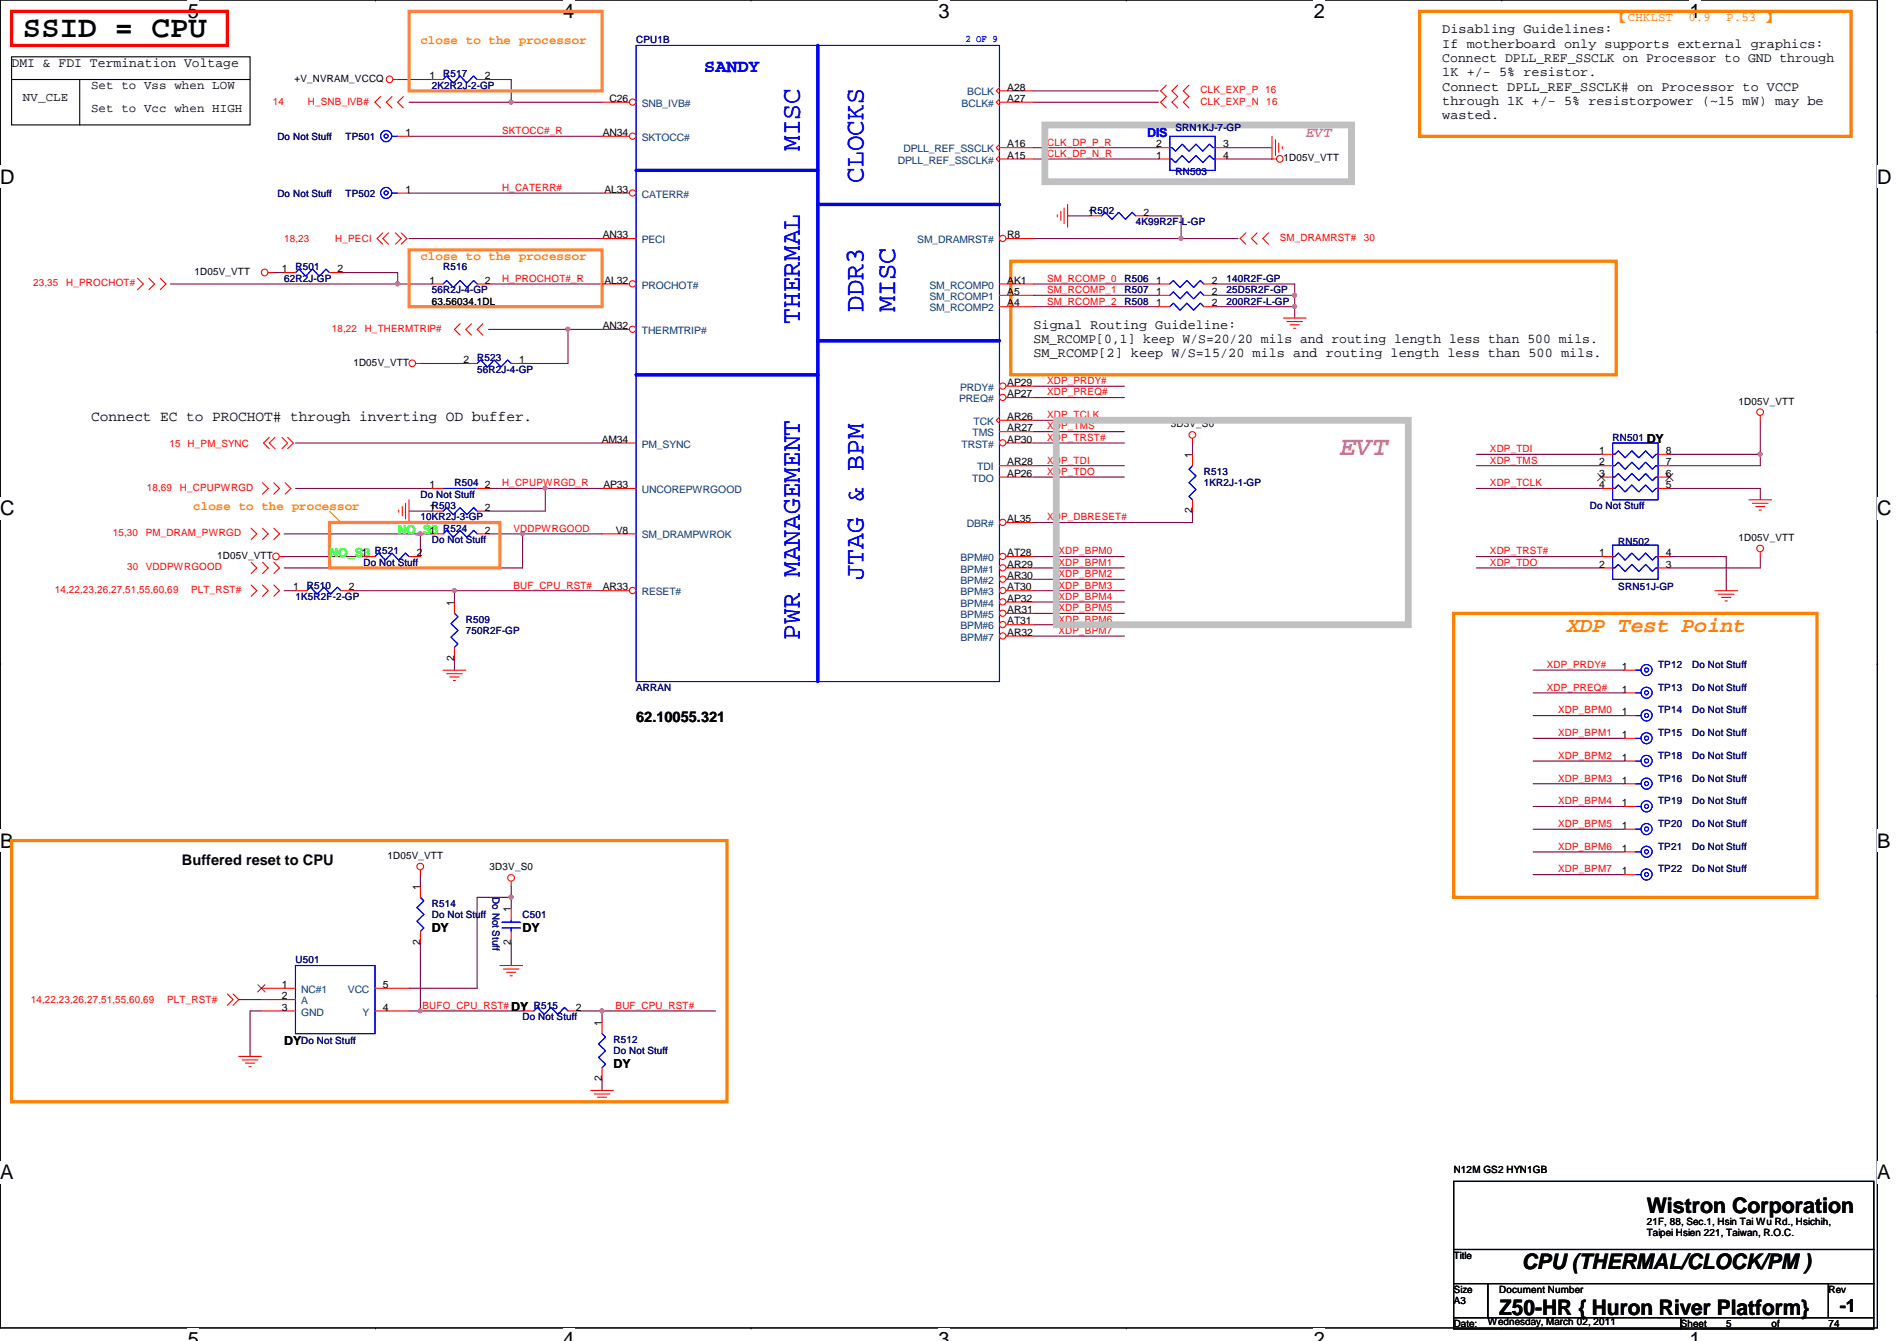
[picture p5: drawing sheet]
<svg xmlns="http://www.w3.org/2000/svg" width="297mm" height="210mm" viewBox="0 0 297 210" stroke-linecap="round" stroke-linejoin="round" font-family="sans-serif">
<path d="M0 0h294v207.9h-294z" fill="none" stroke="#000" stroke-width=".17"/>
<g fill="#fff">
<path d="M29.4 0h1.8v3.5h-1.8z"/>
<path d="M29.4 207.9h1.8v2h-1.8z"/>
</g>
<path d="M58.8 0h.1M58.8 207.9h.1" fill="none" stroke="#000" stroke-width=".17"/>
<g fill="#fff">
<path d="M88.2 0h1.7v3.5h-1.7z"/>
<path d="M88.2 207.9h1.7v2h-1.7z"/>
</g>
<path d="M117.6 0h.1M117.6 207.9h.1" fill="none" stroke="#000" stroke-width=".17"/>
<g fill="#fff">
<path d="M147 0h1.7v3.5h-1.7z"/>
<path d="M147 207.9h1.7v2h-1.7z"/>
</g>
<path d="M176.4 0h.1M176.4 207.9h.1" fill="none" stroke="#000" stroke-width=".17"/>
<g fill="#fff">
<path d="M205.7 0h1.8v3.5h-1.8z"/>
<path d="M205.7 207.9h1.8v2h-1.8z"/>
</g>
<path d="M235.2 0h.1M235.2 207.9h.1" fill="none" stroke="#000" stroke-width=".17"/>
<g fill="#fff">
<path d="M264.5 0h1.8v3.5h-1.8z"/>
<path d="M264.5 207.9h1.8v2h-1.8z"/>
<path d="M0 26h2.3v3.4h-2.3z"/>
<path d="M294 26h2.2v3.4h-2.2z"/>
<path d="M0 77.9h2.3v3.5h-2.3z"/>
<path d="M294 77.9h2.2v3.5h-2.2z"/>
</g>
<path d="M0 51.9h.1M294 51.9h.1" fill="none" stroke="#000" stroke-width=".17"/>
<g fill="#fff">
<path d="M0 129.9h2.1v3.4h-2.1z"/>
<path d="M294 129.9h2v3.4h-2z"/>
</g>
<path d="M0 103.9h.1M294 103.9h.1" fill="none" stroke="#000" stroke-width=".17"/>
<path d="M0 103.9h.1M294 103.9h.1" fill="none" stroke="#000" stroke-width=".16"/>
<g fill="#fff">
<path d="M0 181.8h2.1v3.5h-2.1z"/>
<path d="M294 181.8h2v3.5h-2z"/>
</g>
<path d="M0 155.9h.1M294 155.9h.1" fill="none" stroke="#000" stroke-width=".17"/>
<path d="M64 37.3h30.3M64 21.3h30.3M64 30.2h30.3M88.9 51.6h5.4M161.8 44.4h19.6M161.8 46.2h19.6M161.8 48h19.6M190.3 44.4h12.4v1.8h-12.4M190.3 48h12.4v1.8M46.3 69.3h48" fill="none" stroke="#800040" stroke-width=".17"/>
<circle cx="202.7" cy="48" r=".32" fill="#f0f"/>
<circle cx="202.7" cy="48" r=".32" fill="none" stroke="#f0f" stroke-width=".17"/>
<path d="M202.7 46.2v1.8" fill="none" stroke="#800040" stroke-width=".17"/>
<circle cx="202.7" cy="46.2" r=".32" fill="#f0f"/>
<circle cx="202.7" cy="46.2" r=".32" fill="none" stroke="#f0f" stroke-width=".17"/>
<path d="M231.2 76.5h19.5M231.2 71.1h19.5M231.2 72.9h19.5M261.4 76.5h14.2M275.6 71.1v1.8h-14.2" fill="none" stroke="#800040" stroke-width=".17"/>
<circle cx="275.6" cy="71.1" r=".32" fill="#f0f"/>
<circle cx="275.6" cy="71.1" r=".32" fill="none" stroke="#f0f" stroke-width=".17"/>
<path d="M80 16h14.3M46.3 76.5h21.3M85.4 76.5h8.9M275.6 65.8v5.3h-14.2" fill="none" stroke="#800040" stroke-width=".17"/>
<circle cx="80" cy="16" r=".32" fill="#f0f"/>
<circle cx="80" cy="16" r=".32" fill="none" stroke="#f0f" stroke-width=".17"/>
<path d="M161.8 14.2h19.6M161.8 16h19.6M71.2 92.5h23.1" fill="none" stroke="#800040" stroke-width=".17"/>
<circle cx="71.1" cy="92.4" r=".32" fill="#f0f"/>
<circle cx="71.1" cy="92.4" r=".32" fill="none" stroke="#f0f" stroke-width=".17"/>
<path d="M161.8 37.3h23.2M161.8 24.9h19.6M161.8 23.1h19.6M44.5 92.5h1.8M55.2 92.5h16v1.7M64 80h3.6M76.5 80h8.9M71.2 103.1v1.8" fill="none" stroke="#800040" stroke-width=".17"/>
<circle cx="184.9" cy="37.3" r=".32" fill="#f0f"/>
<circle cx="184.9" cy="37.3" r=".32" fill="none" stroke="#f0f" stroke-width=".17"/>
<path d="M62.3 12.4h5.3M76.5 12.4h3.5v3.6h-16M167.2 33.8h3.5M179.6 33.8h5.4v3.5h8.8M192.1 23.1h7.1M192.1 24.9h7.1M62.3 44.4h5.3" fill="none" stroke="#800040" stroke-width=".17"/>
<circle cx="62.2" cy="44.4" r=".32" fill="#f0f"/>
<circle cx="62.2" cy="44.4" r=".32" fill="none" stroke="#f0f" stroke-width=".17"/>
<path d="M42.7 42.7h1.8M53.4 42.7h8.9v1.7h-35.6M76.5 44.4h17.8M80 140.5v1.7M112.1 158.2h-17.8v1.8" fill="none" stroke="#800040" stroke-width=".17"/>
<circle cx="94.2" cy="158.2" r=".32" fill="#f0f"/>
<circle cx="94.2" cy="158.2" r=".32" fill="none" stroke="#f0f" stroke-width=".17"/>
<path d="M65.8 147.6v10.6h16M94.3 168.9v1.8" fill="none" stroke="#800040" stroke-width=".17"/>
<circle cx="65.8" cy="158.2" r=".32" fill="#f0f"/>
<circle cx="65.8" cy="158.2" r=".32" fill="none" stroke="#f0f" stroke-width=".17"/>
<g fill="none" stroke="#800040" stroke-width=".17">
<path d="M65.8 56.9h7.1M88.9 51.6v5.3h-7.1M161.8 62.2h14.3M161.8 60.5h14.3M161.8 65.8h14.3M161.8 67.6h14.3M161.8 69.3h14.3M161.8 74.7h14.3M161.8 72.9h14.3M186.7 69.3v1.8M161.8 88.9h14.3M161.8 90.7h14.3"/>
<path d="M161.8 92.5h14.3M161.8 87.1h14.3M161.8 94.2h14.3M161.8 96h14.3M161.8 97.8h14.3M161.8 99.6h14.3M186.7 80v1.8h-24.9M65.8 136.9v1.8M37.4 156.5h3.5M40.9 158.2h-1.7v7.2M64 158.2h1.8M74.7 140.5v14.2h-10.7"/>
<path d="M90.7 158.2h3.6"/>
</g>
<circle cx="88.9" cy="51.5" r=".32" fill="#f0f"/>
<circle cx="88.9" cy="51.5" r=".32" fill="none" stroke="#f0f" stroke-width=".17"/>
<path d="M76.5 51.6h12.4M65.8 83.6h1.8" fill="none" stroke="#800040" stroke-width=".17"/>
<circle cx="65.8" cy="83.5" r=".32" fill="#f0f"/>
<circle cx="65.8" cy="83.5" r=".32" fill="none" stroke="#f0f" stroke-width=".17"/>
<path d="M81.8 83.6h12.5" fill="none" stroke="#800040" stroke-width=".17"/>
<circle cx="81.8" cy="83.5" r=".32" fill="#f0f"/>
<circle cx="81.8" cy="83.5" r=".32" fill="none" stroke="#f0f" stroke-width=".17"/>
<path d="M85.4 76.5v3.5M76.5 83.6h5.3v5.3h-37.3M240.1 104.9h14.2M240.1 108.5h14.2M240.1 115.6h14.2M240.1 119.1h14.2M240.1 112h14.2M240.1 122.7h14.2M240.1 126.2h14.2M240.1 129.8h14.2M240.1 133.3h14.2M240.1 136.9h14.2" fill="none" stroke="#800040" stroke-width=".17"/>
<circle cx="85.4" cy="76.4" r=".32" fill="#f0f"/>
<circle cx="85.4" cy="76.4" r=".32" fill="none" stroke="#f0f" stroke-width=".17"/>
<path d="M76.5 76.5h8.9M44.5 87.1h12.4M44.5 83.6h21.3v3.5M74.7 140.5h5.3" fill="none" stroke="#800040" stroke-width=".17"/>
<circle cx="80" cy="140.4" r=".32" fill="#f0f"/>
<circle cx="80" cy="140.4" r=".32" fill="none" stroke="#f0f" stroke-width=".17"/>
<path d="M275.6 76.5v1.7M231.2 88.9h19.5M231.2 87.1h19.5M261.4 87.1h8.9v5.4M275.6 87.1v1.8h-14.2M80 138.7v1.8M80 147.6v3.5" fill="none" stroke="#800040" stroke-width=".17"/>
<g fill="none" stroke="#f00" stroke-width=".17">
<path d="M59.6 15.1l-.9 .9 .9 .9M61.4 15.1l-.9 .9 .9 .9M61.5 12.4h.8M63.2 15.1l-.9 .9 .9 .9M182.6 13.3l-.9 .9 .9 .9-.9 .9 .9 .9M184.4 13.3l-.9 .9 .9 .9-.9 .9 .9 .9M186.2 13.3l-.9 .9 .9 .9-.9 .9 .9 .9M59.9 36.4l-.8 .9 .8 .9M60.8 36.4l-.9 .9 .9 .9M61.9 36.4l.9 .9-.9 .9M62.8 36.4l.9 .9-.9 .9M165.6 33.6v.4"/>
<path d="M166.1 33.1v1.4M166.6 32.6v2.4M167.2 32v3.6M181.4 24.9h1.8M181.4 23.1h1.8M190.3 24.9h1.8M190.3 23.1h1.8M195.1 36.4l-.9 .9 .9 .9M196.8 36.4l-.8 .9 .8 .9M198.6 36.4l-.9 .9 .9 .9M199.2 21.3v3.6h.7M199.7 21.9v2.4"/>
<path d="M200.2 22.4v1.4M200.8 22.9v.4M21.5 43.6l.9 .8-.9 .9M23.3 43.6l.9 .8-.9 .9M25.1 43.6l.9 .8-.9 .9M42 42.7h.7M44.5 42.7h1.8M51.6 42.7h1.8M65.1 56.9h.7M67.6 44.4h1.8M72 50.7l-.8 .9 .8 .9M72.9 56.9h1.8"/>
<path d="M73.8 50.7l-.9 .9 .9 .9M74.7 44.4h1.8M75.6 50.7l-.9 .9 .9 .9M80 56.9h1.8M156.5 46.2h5.3M156.5 48h5.3M181.4 44.4h1.8M181.4 46.2h1.8M188.5 44.4h1.8M188.5 46.2h1.8M201 49.8h3.5M201.5 50.3h2.5"/>
<path d="M202 50.8h1.5M202.6 51.4h.3M41.1 75.6l.9 .9-.9 .8M42.2 68.5l-.9 .8 .9 .9M42.9 75.6l.9 .9-.9 .8M43 68.5l-.8 .8 .8 .9M44.2 68.5l.8 .8-.8 .9M44.7 75.6l.8 .9-.8 .8M45 68.5l.9 .8-.9 .9M62.4 79.8v.4M63 79.3v1.4M63.5 78.8v2.4"/>
<path d="M64 78.2v3.6M67.6 76.5h1.8M74.7 76.5h1.8M186.7 68.6v.7M186.7 71.1v1.8M186.7 78.2v1.8M273.9 78.2h3.5M274.4 78.8h2.5M274.9 79.3h1.4M275.5 79.8h.3M275.6 65.1v.7M39.3 82.7l.9 .9-.9 .9"/>
<path d="M39.3 88l.9 .9-.9 .9M39.3 91.6l.9 .9-.9 .8M41.1 82.7l.9 .9-.9 .9M41.1 88l.9 .9-.9 .9M41.1 91.6l.9 .9-.9 .8M42.9 82.7l.9 .9-.9 .9M42.9 88l.9 .9-.9 .9M42.9 91.6l.9 .9-.9 .8M43.8 87.1h.7M67.6 80h1.8M67.6 83.6h1.8M71.2 94.2v1.8"/>
<path d="M74.7 80h1.8M74.7 83.6h1.8M250.7 87.1h1.8M250.7 88.9h1.8M259.6 87.1h1.8M259.6 88.9h1.8M268.5 92.5h3.6M269.1 93h2.4M269.6 93.5h1.4M270.1 94.1h.4M275.6 86.4v.7M69.4 104.9h3.5"/>
<path d="M69.9 105.5h2.5M70.4 106h1.5M71 106.5h.3M71.2 101.3v1.8M254.3 108.5h1.8M254.3 104.9h1.8M65.8 136.2v.7M80 138v.7M254.3 133.3h1.8M35.6 155.6l.9 .9-.9 .9M36.5 155.6l.9 .9-.9 .9M40.9 158.2h5.4"/>
<path d="M40.9 156.5h5.4M40.9 154.7h5.4M58.7 158.2h5.3M58.7 154.7h5.3M78.3 151.1h3.5M78.8 151.7h2.5M79.3 152.2h1.5M79.9 152.7h.3M37.4 165.4h3.5M37.9 165.9h2.5M38.4 166.4h1.5M39 167h.3"/>
<path d="M92.5 170.7h3.6M93 171.2h2.5M93.6 171.7h1.4M94.1 172.3h.3"/>
<circle cx="61" cy="12.4" r=".52"/>
<circle cx="200.4" cy="24.9" r=".52"/>
<circle cx="41.4" cy="42.6" r=".52"/>
<circle cx="64.5" cy="56.9" r=".52"/>
<circle cx="186.7" cy="68.1" r=".52"/>
<circle cx="275.6" cy="64.5" r=".52"/>
<circle cx="43.2" cy="87.1" r=".52"/>
<circle cx="275.6" cy="85.8" r=".52"/>
<circle cx="65.8" cy="135.6" r=".52"/>
<circle cx="80" cy="137.4" r=".52"/>
</g>
<path d="M1.8 12.4h37.4M1.8 8.9h37.4v10.7h-37.4zM12.5 12.4v7.2M163.6 19.6h10.7M227.6 184.9h65.8v10.7h-65.8zM227.6 195.6h65.8v5.3h-65.8zM227.6 200.9h5.4v5.3h-5.4zM227.6 206.2h35.6v1.8h-35.6zM233 200.9h53.3v5.3h-53.3zM263.2 206.2h30.2v1.8h-30.2zM286.3 200.9h7.1v5.3h-7.1z" fill="none" stroke="#000" stroke-width=".17"/>
<path d="M1.8 1.8h33.8v5.3h-33.8z" fill="none" stroke="#f00" stroke-width=".51"/>
<path d="M64 1.8h30.3v12.4h-30.3zM64 39.1h30.3v8.9h-30.3zM51.6 81.8h26.7v7.1h-26.7z" fill="none" stroke="#ff8040" stroke-width=".51"/>
<path d="M222.3 1.8h67.6v19.5h-67.6zM158.3 40.9h94.8v17.8h-94.8zM227.6 96h56.9v44.5h-56.9zM1.8 131.6h112v40.9h-112z" fill="none" stroke="#ff8000" stroke-width=".51"/>
<path d="M163.6 19.6h48v8.8h-48zM165.4 65.8h55.1v32h-55.1z" fill="none" stroke="#c0c0c0" stroke-width="1.1"/>
<path d="M51.6 80l1.8 1.8" fill="none" stroke="#ff8000" stroke-width=".17"/>
<g fill="none" stroke="#00f" stroke-width=".17">
<path d="M99.6 7.1h56.9v99.6h-56.9zM183.2 21.3h7.1v5.4h-7.1zM183.2 23.1h.3l.6 .6 1-1.1 1.1 1.1 1.1-1.1 1 1.1 1.1-1.1 .5 .5h.4M183.2 24.9h.3l.6 .5 1-1.1 1.1 1.1 1.1-1.1 1 1.1 1.1-1.1 .5 .6h.4M46.3 42.7l.5-.6 1.1 1.1 1-1.1 1.1 1.1 1.1-1.1 .5 .6M69.4 44.4l.5-.5 1.1 1.1 1-1.1 1.1 1.1 1.1-1.1 .5 .5M74.7 56.9l.6-.6 1 1.1 1.1-1.1 1 1.1 1.1-1.1 .5 .6M183.2 44.4l.5-.5 1.1 1.1 1-1.1 1.1 1.1 1.1-1.1 .5 .5M183.2 46.2l.5-.5 1.1 1.1 1-1.1 1.1 1.1 1.1-1.1 .5 .5M69.4 76.5h5.3M186.7 72.9l-.5 .5 1.1 1.1-1.1 1.1 1.1 1-1.1 1.1 .5 .5M69.4 80l.5-.5 1.1 1.1 1-1.1 1.1 1.1 1.1-1.1 .5 .5"/>
<path d="M69.4 83.6l.5-.6 1.1 1.1 1-1.1 1.1 1.1 1.1-1.1 .5 .6M71.2 96l.5 .6-1.1 1 1.1 1.1-1.1 1 1.1 1.1-.5 .5M252.5 87.1h.4l.5-.5 1.1 1.1 1-1.1 1.1 1.1 1.1-1.1 1 1.1 .6-.6h.3M252.5 85.3h7.1v5.4h-7.1zM252.5 88.9h.4l.5-.6 1.1 1.2 1-1.2 1.1 1.2 1.1-1.2 1 1.2 .6-.6h.3M256.1 108.5h.9M256.1 104.9h.9M256.1 133.3h.9M46.3 151.1h12.4v10.7h-12.4z"/>
<circle cx="257.8" cy="108.4" r=".32"/>
<circle cx="257.8" cy="104.9" r=".32"/>
<circle cx="257.8" cy="108.4" r=".87"/>
<circle cx="257.8" cy="104.9" r=".87"/>
<circle cx="257.8" cy="133.3" r=".32"/>
<circle cx="257.8" cy="133.3" r=".87"/>
</g>
<path d="M40.4 154.1l1.1 1.2M41.5 154.1l-1.2 1.2" fill="none" stroke="#804000" stroke-width=".16"/>
<path d="M128.1 7.1v99.6M99.6 26.7h28.5M128.1 32h28.4M99.6 58.7h28.5M128.1 53.3h28.4" fill="none" stroke="#00f" stroke-width=".51"/>
<circle cx="157" cy="37.3" r=".5" fill="#fff"/>
<g fill="none" stroke="#f00" stroke-width=".17">
<path d="M156.5 15.5l-.5 .5 .5 .5M156.5 13.7l-.5 .5 .5 .5M156.5 16h5.3M156.5 14.2h5.3M156.5 24.4l-.5 .5 .5 .5M156.5 22.6l-.5 .5 .5 .5M156.5 24.9h5.3M156.5 23.1h5.3M157.6 37.3h4.2M156.5 44.4h5.3"/>
<circle cx="157" cy="37.3" r=".5"/>
</g>
<circle cx="99.1" cy="30.2" r=".5" fill="#fff"/>
<g fill="none" stroke="#f00" stroke-width=".17">
<path d="M94.3 30.2h4.2M94.3 37.3h5.3"/>
<circle cx="99.1" cy="30.2" r=".5"/>
</g>
<circle cx="99.1" cy="44.4" r=".5" fill="#fff"/>
<g fill="none" stroke="#f00" stroke-width=".17">
<path d="M94.3 44.4h4.2"/>
<circle cx="99.1" cy="44.4" r=".5"/>
</g>
<circle cx="99.1" cy="51.5" r=".5" fill="#fff"/>
<g fill="none" stroke="#f00" stroke-width=".17">
<path d="M94.3 51.6h4.2M94.3 83.6h5.3"/>
<circle cx="99.1" cy="51.5" r=".5"/>
</g>
<circle cx="99.1" cy="92.4" r=".5" fill="#fff"/>
<g fill="none" stroke="#f00" stroke-width=".17">
<path d="M94.3 92.5h4.2"/>
<circle cx="99.1" cy="92.4" r=".5"/>
</g>
<circle cx="157" cy="60.4" r=".5" fill="#fff"/>
<g fill="none" stroke="#f00" stroke-width=".17">
<path d="M157.6 60.5h4.2"/>
<circle cx="157" cy="60.4" r=".5"/>
</g>
<circle cx="157" cy="62.2" r=".5" fill="#fff"/>
<g fill="none" stroke="#f00" stroke-width=".17">
<path d="M156.5 65.3l-.5 .5 .5 .5M156.5 65.8h5.3M156.5 67.6h5.3M157.6 62.2h4.2"/>
<circle cx="157" cy="62.2" r=".5"/>
</g>
<circle cx="157" cy="69.3" r=".5" fill="#fff"/>
<g fill="none" stroke="#f00" stroke-width=".17">
<path d="M156.5 72.9h5.3M156.5 74.7h5.3M157.6 69.3h4.2"/>
<circle cx="157" cy="69.3" r=".5"/>
</g>
<circle cx="157" cy="81.8" r=".5" fill="#fff"/>
<g fill="none" stroke="#f00" stroke-width=".17">
<path d="M157.6 81.8h4.2"/>
<circle cx="157" cy="81.8" r=".5"/>
</g>
<circle cx="157" cy="87.1" r=".5" fill="#fff"/>
<g fill="none" stroke="#f00" stroke-width=".17">
<path d="M157.6 87.1h4.2"/>
<circle cx="157" cy="87.1" r=".5"/>
</g>
<circle cx="157" cy="88.9" r=".5" fill="#fff"/>
<g fill="none" stroke="#f00" stroke-width=".17">
<path d="M157.6 88.9h4.2"/>
<circle cx="157" cy="88.9" r=".5"/>
</g>
<circle cx="157" cy="90.7" r=".5" fill="#fff"/>
<g fill="none" stroke="#f00" stroke-width=".17">
<path d="M157.6 90.7h4.2"/>
<circle cx="157" cy="90.7" r=".5"/>
</g>
<circle cx="157" cy="92.4" r=".5" fill="#fff"/>
<g fill="none" stroke="#f00" stroke-width=".17">
<path d="M157.6 92.5h4.2"/>
<circle cx="157" cy="92.4" r=".5"/>
</g>
<circle cx="157" cy="94.2" r=".5" fill="#fff"/>
<g fill="none" stroke="#f00" stroke-width=".17">
<path d="M157.6 94.2h4.2"/>
<circle cx="157" cy="94.2" r=".5"/>
</g>
<circle cx="157" cy="96" r=".5" fill="#fff"/>
<g fill="none" stroke="#f00" stroke-width=".17">
<path d="M157.6 96h4.2"/>
<circle cx="157" cy="96" r=".5"/>
</g>
<circle cx="157" cy="97.8" r=".5" fill="#fff"/>
<g fill="none" stroke="#f00" stroke-width=".17">
<path d="M157.6 97.8h4.2"/>
<circle cx="157" cy="97.8" r=".5"/>
</g>
<circle cx="157" cy="99.5" r=".5" fill="#fff"/>
<g fill="none" stroke="#f00" stroke-width=".17">
<path d="M94.3 69.3h5.3M157.6 99.6h4.2"/>
<circle cx="157" cy="99.5" r=".5"/>
</g>
<circle cx="99.1" cy="21.3" r=".5" fill="#fff"/>
<g fill="none" stroke="#f00" stroke-width=".17">
<path d="M94.3 21.3h4.2"/>
<circle cx="99.1" cy="21.3" r=".5"/>
</g>
<circle cx="99.1" cy="16" r=".5" fill="#fff"/>
<g fill="none" stroke="#f00" stroke-width=".17">
<path d="M67.6 12.4h1.8M74.7 12.4h1.8M94.3 16h4.2M62.3 21.3h1.7M62.3 30.2h1.7M170.7 33.8h1.8M177.8 33.8h1.8M181.4 48h1.8M188.5 48h1.8M94.3 76.5h5.3M250.7 76.5h1.8M250.7 71.1h1.8"/>
<path d="M250.7 72.9h1.8M250.7 74.7h1.8M259.6 76.5h1.8M259.6 71.1h1.8M259.6 72.9h1.8M259.6 74.7h1.8M46.3 92.5h1.7M53.4 92.5h1.8M56.9 87.1h1.8M64 87.1h1.8M254.3 115.6h1.8M254.3 119.1h1.8"/>
<path d="M254.3 112h1.8M65.8 138.7v1.8M254.3 129.8h1.8M254.3 126.2h1.8M254.3 122.7h1.8M254.3 136.9h1.8M65.8 145.8v1.8M80 142.2v1.8M80 145.8v1.8M81.8 158.2h1.8M88.9 158.2h1.8M94.3 160v1.8"/>
<path d="M94.3 167.1v1.8"/>
<circle cx="99.1" cy="16" r=".5"/>
</g>
<g fill="none" stroke="#00f" stroke-width=".17">
<path d="M69.4 12.4l.5-.5 1.1 1.1 1-1.1 1.1 1.1 1.1-1.1 .5 .5M61.4 21.3h.9M61.4 30.2h.9M172.5 33.8l.6-.6 1 1.1 1.1-1.1 1 1.1 1.1-1.1 .5 .6M183.2 48l.5-.5 1.1 1.1 1-1.1 1.1 1.1 1.1-1.1 .5 .5M252.5 71.1h.4l.5-.5 1.1 1.1 1-1.1 1.1 1.1 1.1-1.1 1 1.1 .6-.6h.3M252.5 74.7h.4l.5-.6 1.1 1.1 1-1.1 1.1 1.1 1.1-1.1 1 1.1 .6-.5h.3M252.5 69.3h7.1v8.9h-7.1zM252.5 72.9h.4l.5-.6 1.1 1.1 1-1.1 1.1 1.1 1.1-1.1 1 1.1 .6-.5h.3M252.5 76.5h.4l.5-.6 1.1 1.1 1-1.1 1.1 1.1 1.1-1.1 1 1.1 .6-.5h.3M48 92.5l.6-.6 1.1 1.1 1-1.1 1.1 1.1 1-1.1 .6 .6M58.7 87.1l.6-.5 1 1.1 1.1-1.1 1 1.1 1.1-1.1 .5 .5"/>
<path d="M256.1 115.6h.9M256.1 119.1h.9M256.1 112h.9M256.1 129.8h.9M256.1 126.2h.9M256.1 122.7h.9M256.1 136.9h.9M65.8 140.5l.6 .5-1.1 1.1 1.1 1-1.1 1.1 1.1 1-.6 .6M78.6 144.4h2.9M78.6 145.2h2.9M80 144v.4M80 145.2v.6"/>
<path d="M83.6 158.2l.6-.5 1 1.1 1.1-1.1 1 1.1 1.1-1.1 .5 .5M94.3 161.8l.5 .5-1.1 1.1 1.1 1.1-1.1 1 1.1 1.1-.5 .5"/>
<circle cx="60.5" cy="30.2" r=".32"/>
<circle cx="60.5" cy="21.3" r=".32"/>
<circle cx="60.5" cy="30.2" r=".87"/>
<circle cx="60.5" cy="21.3" r=".87"/>
<circle cx="257.8" cy="115.5" r=".32"/>
<circle cx="257.8" cy="119.1" r=".32"/>
<circle cx="257.8" cy="112" r=".32"/>
<circle cx="257.8" cy="119.1" r=".87"/>
<circle cx="257.8" cy="115.5" r=".87"/>
<circle cx="257.8" cy="112" r=".87"/>
<circle cx="257.8" cy="126.2" r=".32"/>
<circle cx="257.8" cy="122.7" r=".32"/>
<circle cx="257.8" cy="129.8" r=".32"/>
<circle cx="257.8" cy="136.9" r=".32"/>
<circle cx="257.8" cy="129.8" r=".87"/>
<circle cx="257.8" cy="122.7" r=".87"/>
<circle cx="257.8" cy="136.9" r=".87"/>
<circle cx="257.8" cy="126.2" r=".87"/>
</g>
<path d="M250.2 74.1l1.1 1.2M251.3 74.1l-1.2 1.2M260.9 74.1l1.1 1.2M262 74.1l-1.2 1.2" fill="none" stroke="#804000" stroke-width=".16"/>
<circle cx="202.7" cy="48" r=".32" fill="#f0f"/>
<circle cx="202.7" cy="48" r=".32" fill="none" stroke="#f0f" stroke-width=".17"/>
<circle cx="202.7" cy="46.2" r=".32" fill="#f0f"/>
<circle cx="202.7" cy="46.2" r=".32" fill="none" stroke="#f0f" stroke-width=".17"/>
<circle cx="275.6" cy="71.1" r=".32" fill="#f0f"/>
<circle cx="275.6" cy="71.1" r=".32" fill="none" stroke="#f0f" stroke-width=".17"/>
<circle cx="80" cy="16" r=".32" fill="#f0f"/>
<circle cx="80" cy="16" r=".32" fill="none" stroke="#f0f" stroke-width=".17"/>
<circle cx="71.1" cy="92.4" r=".32" fill="#f0f"/>
<circle cx="71.1" cy="92.4" r=".32" fill="none" stroke="#f0f" stroke-width=".17"/>
<circle cx="184.9" cy="37.3" r=".32" fill="#f0f"/>
<circle cx="184.9" cy="37.3" r=".32" fill="none" stroke="#f0f" stroke-width=".17"/>
<circle cx="62.2" cy="44.4" r=".32" fill="#f0f"/>
<circle cx="62.2" cy="44.4" r=".32" fill="none" stroke="#f0f" stroke-width=".17"/>
<circle cx="94.2" cy="158.2" r=".32" fill="#f0f"/>
<circle cx="94.2" cy="158.2" r=".32" fill="none" stroke="#f0f" stroke-width=".17"/>
<circle cx="65.8" cy="158.2" r=".32" fill="#f0f"/>
<circle cx="65.8" cy="158.2" r=".32" fill="none" stroke="#f0f" stroke-width=".17"/>
<circle cx="88.9" cy="51.5" r=".32" fill="#f0f"/>
<circle cx="88.9" cy="51.5" r=".32" fill="none" stroke="#f0f" stroke-width=".17"/>
<circle cx="65.8" cy="83.5" r=".32" fill="#f0f"/>
<circle cx="65.8" cy="83.5" r=".32" fill="none" stroke="#f0f" stroke-width=".17"/>
<circle cx="81.8" cy="83.5" r=".32" fill="#f0f"/>
<circle cx="81.8" cy="83.5" r=".32" fill="none" stroke="#f0f" stroke-width=".17"/>
<circle cx="85.4" cy="76.4" r=".32" fill="#f0f"/>
<circle cx="85.4" cy="76.4" r=".32" fill="none" stroke="#f0f" stroke-width=".17"/>
<circle cx="80" cy="140.4" r=".32" fill="#f0f"/>
<circle cx="80" cy="140.4" r=".32" fill="none" stroke="#f0f" stroke-width=".17"/>
<text font-size="4.8" x="3.6" y="5.8">SSID = CPU</text>
<g font-size="4.2" fill="#00f">
<text x="125.3" y="23.7" transform="rotate(-90 125.3 23.7)">MISC</text>
<text x="135.2" y="28.6" transform="rotate(-90 135.2 28.6)">CLOCKS</text>
<text x="125.3" y="50.7" transform="rotate(-90 125.3 50.7)">THERMAL</text>
<text x="135.2" y="48.9" transform="rotate(-90 135.2 48.9)">DDR3</text>
<text x="140.2" y="48.9" transform="rotate(-90 140.2 48.9)">MISC</text>
<text x="135.2" y="90.8" transform="rotate(-90 135.2 90.8)">JTAG &amp; BPM</text>
<text x="125.3" y="100.1" transform="rotate(-90 125.3 100.1)">PWR MANAGEMENT</text>
</g>
<text font-size="4.2" fill="#f0f" x="209.8" y="71.2">EVT</text>
<text font-size="3.3" fill="#ff8000" x="245.4" y="98.8">XDP Test Point</text>
<g font-size="3.3">
<text x="257.8" y="189.8">Wistron Corporation</text>
<text x="238.3" y="198.6">CPU (THERMAL/CLOCK/PM )</text>
<text x="234.7" y="205.8">Z50-HR { Huron River Platform}</text>
</g>
<g font-size="3.1">
<text x="29.4" y="2.8">5</text>
<text x="88.2" y="2.8">4</text>
<text x="147" y="2.8">3</text>
<text x="205.7" y="2.8">2</text>
<text x="264.5" y="2.8">1</text>
<text x="0" y="28.7">D</text>
<text x="294" y="28.7">D</text>
<text x="0" y="80.7">C</text>
<text x="294" y="80.7">C</text>
<text x="0" y="132.7">B</text>
<text x="294" y="132.7">B</text>
<text x="0" y="184.6">A</text>
<text x="294" y="184.6">A</text>
<text x="29.4" y="210.7">5</text>
<text x="88.2" y="210.7">4</text>
<text x="147" y="210.7">3</text>
<text x="205.7" y="210.7">2</text>
<text x="264.5" y="210.7">1</text>
</g>
<text font-size="2.8" fill="#00f" x="110.3" y="11.3">SANDY</text>
<text font-size="2.8" x="288.1" y="205.3">-1</text>
<text font-size="2.3" fill="#f0f" x="204.5" y="21.5">EVT</text>
<g font-size="2.3">
<text x="14.3" y="65.9">Connect EC to PROCHOT# through inverting OD buffer.</text>
<text x="99.6" y="113.1">62.10055.321</text>
<text x="28.5" y="135.5">Buffered reset to CPU</text>
</g>
<g font-size="2.1">
<text x="225.8" y="5.2">Disabling Guidelines:</text>
<text x="1.8" y="10.5">DMI &amp; FDI Termination Voltage</text>
<text x="225.8" y="7.5">If motherboard only supports external graphics:</text>
<text x="225.8" y="9.7">Connect DPLL_REF_SSCLK on Processor to GND through</text>
<text x="225.8" y="11.9">1K +/- 5% resistor.</text>
<text x="225.8" y="14.2">Connect DPLL_REF_SSCLK# on Processor to VCCP</text>
<text x="225.8" y="16.4">through 1K +/- 5% resistorpower (~15 mW) may be</text>
<text x="225.8" y="18.7">wasted.</text>
<text x="161.8" y="51.4">Signal Routing Guideline:</text>
<text x="161.8" y="53.7">SM_RCOMP[0,1] keep W/S=20/20 mils and routing length less than 500 mils.</text>
<text x="161.8" y="55.9">SM_RCOMP[2] keep W/S=15/20 mils and routing length less than 500 mils.</text>
</g>
<g font-size="1.9" fill="#ff8000">
<text x="252.5" y="3.3">【CHKLST</text>
<text x="264.4" y="3.3">0.9</text>
<text x="270.3" y="3.3">P.53 】</text>
<text x="65.8" y="6.9">close to the processor</text>
<text x="65.8" y="40.7">close to the processor</text>
<text x="30.3" y="79.8">close to the processor</text>
</g>
<g font-size="1.9">
<text x="3.6" y="15.7">NV_CLE</text>
<text x="14.3" y="17.5">Set to Vcc when HIGH</text>
<text x="14.3" y="14">Set to Vss when LOW</text>
<text x="257.8" y="69.4">DY</text>
<text x="67.6" y="145.8">DY</text>
<text x="81.8" y="145.8">DY</text>
<text x="80" y="158.3">DY</text>
<text x="44.5" y="163.6">DY</text>
<text x="96.1" y="167.2">DY</text>
</g>
<text font-size="1.9" fill="#00f" x="179.6" y="21.4">DIS</text>
<g font-size="1.9" fill="#0f0">
<text x="62.3" y="83.6">NO_S3</text>
<text x="51.6" y="87.2">NO_S3</text>
</g>
<g font-size="1.6" fill="#000080">
<text x="99.6" y="6.8">CPU1B</text>
<text x="67.6" y="13.9">2K2R2J-2-GP</text>
<text x="69.4" y="12.1">R517</text>
<text x="43.4" y="21.9">Do Not Stuff</text>
<text x="54.1" y="21.9">TP501</text>
<text x="184.1" y="20.4">SRN1KJ-7-GP</text>
<text x="184.1" y="27.4">RN503</text>
<text x="43.4" y="30.8">Do Not Stuff</text>
<text x="54.1" y="30.8">TP502</text>
<text x="177.8" y="35.2">4K99R2F-L-GP</text>
<text x="44.5" y="44.1">62R2J-GP</text>
<text x="46.3" y="42.3">R501</text>
<text x="67.6" y="45.9">56R2J-4-GP</text>
<text x="69.4" y="42.3">R516</text>
<text x="176.1" y="44.1">R506</text>
<text x="176.1" y="45.9">R507</text>
<text x="176.1" y="47.7">R508</text>
<text x="192.1" y="44.1">140R2F-GP</text>
<text x="192.1" y="45.9">25D5R2F-GP</text>
<text x="192.1" y="47.7">200R2F-L-GP</text>
<text x="74.7" y="56.6">R523</text>
<text x="74.7" y="58.3">56R2J-4-GP</text>
<text x="252.5" y="69">RN501</text>
<text x="65.8" y="77.9">Do Not Stuff</text>
<text x="71.2" y="76.1">R504</text>
<text x="188.5" y="74.3">R513</text>
<text x="188.5" y="76.1">1KR2J-1-GP</text>
<text x="65.8" y="81.4">10KR2J-3-GP</text>
<text x="69.4" y="83.2">R524</text>
<text x="249" y="79.7">Do Not Stuff</text>
<text x="56.9" y="88.6">Do Not Stuff</text>
<text x="58.7" y="86.8">R521</text>
<text x="67.6" y="85">Do Not Stuff</text>
<text x="253.4" y="85.3">RN502</text>
<text x="46.3" y="93.9">1K5R2F-2-GP</text>
<text x="48" y="92.1">R510</text>
<text x="253.4" y="92.3">SRN51J-GP</text>
<text x="72.9" y="97.5">R509</text>
<text x="72.9" y="99.2">750R2F-GP</text>
<text x="259.6" y="104.6">TP12</text>
<text x="265" y="104.6">Do Not Stuff</text>
<text x="99.6" y="108.1">ARRAN</text>
<text x="259.6" y="108.1">TP13</text>
<text x="259.6" y="111.7">TP14</text>
<text x="265" y="108.1">Do Not Stuff</text>
<text x="265" y="111.7">Do Not Stuff</text>
<text x="259.6" y="115.2">TP15</text>
<text x="259.6" y="118.8">TP18</text>
<text x="265" y="115.2">Do Not Stuff</text>
<text x="265" y="118.8">Do Not Stuff</text>
<text x="259.6" y="125.9">TP19</text>
<text x="259.6" y="122.3">TP16</text>
<text x="265" y="125.9">Do Not Stuff</text>
<text x="265" y="122.3">Do Not Stuff</text>
<text x="259.6" y="129.5">TP20</text>
<text x="265" y="129.5">Do Not Stuff</text>
<text x="259.6" y="133">TP21</text>
<text x="259.6" y="136.6">TP22</text>
<text x="265" y="133">Do Not Stuff</text>
<text x="265" y="136.6">Do Not Stuff</text>
<text x="67.6" y="141.9">R514</text>
<text x="67.6" y="143.7">Do Not Stuff</text>
<text x="77.1" y="140.5" transform="rotate(90 77.1 140.5)">Do Not Stuff</text>
<text x="81.8" y="143.7">C501</text>
<text x="46.3" y="150.8">U501</text>
<text x="81.8" y="159.7">Do Not Stuff</text>
<text x="83.6" y="157.9">R515</text>
<text x="47.2" y="163.4">Do Not Stuff</text>
<text x="96.1" y="163.2">R512</text>
<text x="96.1" y="165">Do Not Stuff</text>
</g>
<text font-size="1.6" fill="#00f" x="151.2" y="6.6">2 OF 9</text>
<g font-size="1.6" fill="#f00">
<text x="42.7" y="16.4">14</text>
<text x="48.2" y="16.4">H_SNB_IVB#</text>
<text x="188" y="14.6">CLK_EXP_P 16</text>
<text x="188" y="16.4">CLK_EXP_N</text>
<text x="198.3" y="16.4">16</text>
<text x="78.6" y="21">SKTOCC#_R</text>
<text x="164" y="22.8">CLK_DP_P_R</text>
<text x="78.6" y="29.9">H_CATERR#</text>
<text x="164" y="24.6">CLK_DP_N_R</text>
<text x="44.5" y="37.9">18,23</text>
<text x="52.5" y="37.9">H_PECI</text>
<text x="200.4" y="37.7">SM_DRAMRST#</text>
<text x="213.6" y="37.7">30</text>
<text x="5.2" y="44.8">23,35</text>
<text x="10.4" y="44.8">H_PROCHOT#</text>
<text x="78.6" y="44.1">H_PROCHOT#_R</text>
<text x="164" y="44.1">SM_RCOMP_0</text>
<text x="164" y="45.9">SM_RCOMP_1</text>
<text x="164" y="47.7">SM_RCOMP_2</text>
<text x="51.9" y="51.9">18,22</text>
<text x="57.1" y="51.9">H_THERMTRIP#</text>
<text x="164" y="60.1">XDP_PRDY#</text>
<text x="164" y="61.9">XDP_PREQ#</text>
<text x="164" y="65.4">XDP_TCLK</text>
<text x="26.5" y="69.9">15 H_PM_SYNC</text>
<text x="164" y="67.2">XDP_TMS</text>
<text x="164" y="69">XDP_TRST#</text>
<text x="233.3" y="70.8">XDP_TDI</text>
<text x="23" y="76.8">18,69</text>
<text x="28.1" y="76.8">H_CPUPWRGD</text>
<text x="78.6" y="76.1">H_CPUPWRGD_R</text>
<text x="164" y="74.3">XDP_TDO</text>
<text x="164" y="72.6">XDP_TDI</text>
<text x="233.3" y="76.1">XDP_TCLK</text>
<text x="233.3" y="72.6">XDP_TMS</text>
<text x="17.6" y="83.9">15,30</text>
<text x="22.8" y="83.9">PM_DRAM_PWRGD</text>
<text x="80.4" y="83.2">VDDPWRGOOD</text>
<text x="164" y="81.4">XDP_DBRESET#</text>
<text x="19.9" y="89.3">30</text>
<text x="22.8" y="89.3">VDDPWRGOOD</text>
<text x="165.7" y="88.6">XDP_BPM1</text>
<text x="165.7" y="86.8">XDP_BPM0</text>
<text x="233.3" y="88.6">XDP_TDO</text>
<text x="233.3" y="86.8">XDP_TRST#</text>
<text x="8.6" y="92.8">14,22,23,26,27,51,55,60,69</text>
<text x="29.9" y="92.8">PLT_RST#</text>
<text x="80.4" y="92.1">BUF_CPU_RST#</text>
<text x="165.7" y="90.3">XDP_BPM2</text>
<text x="165.7" y="92.1">XDP_BPM3</text>
<text x="165.7" y="93.9">XDP_BPM4</text>
<text x="165.7" y="95.7">XDP_BPM5</text>
<text x="165.7" y="97.5">XDP_BPM6</text>
<text x="165.7" y="99.2">XDP_BPM7</text>
<text x="242.2" y="104.6">XDP_PRDY#</text>
<text x="242.2" y="108.1">XDP_PREQ#</text>
<text x="244" y="111.7">XDP_BPM0</text>
<text x="244" y="115.2">XDP_BPM1</text>
<text x="244" y="118.8">XDP_BPM2</text>
<text x="244" y="122.3">XDP_BPM3</text>
<text x="244" y="125.9">XDP_BPM4</text>
<text x="244" y="129.5">XDP_BPM5</text>
<text x="244" y="133">XDP_BPM6</text>
<text x="244" y="136.6">XDP_BPM7</text>
<text x="4.8" y="157">14,22,23,26,27,51,55,60,69</text>
<text x="26.2" y="157">PLT_RST#</text>
<text x="66.2" y="157.9">BUFO_CPU_RST#</text>
<text x="96.4" y="157.9">BUF_CPU_RST#</text>
</g>
<g font-size="1.6">
<text x="46.1" y="12.8">+V_NVRAM_VCCQ</text>
<text x="67.3" y="12.4">1</text>
<text x="75.9" y="12.4">2</text>
<text x="95.5" y="16">C26</text>
<text x="157.7" y="16">A27</text>
<text x="157.7" y="14.2">A28</text>
<text x="63.5" y="21.3">1</text>
<text x="94.4" y="21.3">AN34</text>
<text x="157.7" y="23.1">A16</text>
<text x="181.1" y="23.1">2</text>
<text x="191.5" y="23.1">3</text>
<text x="157.7" y="24.8">A15</text>
<text x="181.1" y="24.8">1</text>
<text x="191.5" y="24.8">4</text>
<text x="201" y="25.3">1D05V_VTT</text>
<text x="63.5" y="30.2">1</text>
<text x="94.7" y="30.2">AL33</text>
<text x="170.4" y="33.7">1R502</text>
<text x="179.1" y="33.7">2</text>
<text x="94.4" y="37.3">AN33</text>
<text x="157.7" y="37.3">R8</text>
<text x="30.4" y="43.1">1D05V_VTT</text>
<text x="44.2" y="42.6">1</text>
<text x="52.8" y="42.6">2</text>
<text x="67.3" y="44.4">1</text>
<text x="67.6" y="47.7">63.56034.1DL</text>
<text x="75.9" y="44.4">2</text>
<text x="94.7" y="44.4">AL32</text>
<text x="157.7" y="46.2">A5</text>
<text x="157.7" y="48">A4</text>
<text x="157.7" y="44.4">AK1</text>
<text x="181.1" y="44.4">1</text>
<text x="181.1" y="46.2">1</text>
<text x="181.1" y="48">1</text>
<text x="189.7" y="44.4">2</text>
<text x="189.7" y="46.2">2</text>
<text x="189.7" y="48">2</text>
<text x="94.4" y="51.5">AN32</text>
<text x="55.3" y="57.3">1D05V_VTT</text>
<text x="72.6" y="56.9">2</text>
<text x="81.3" y="56.9">1</text>
<text x="157.7" y="62.2">AP27</text>
<text x="157.7" y="60.4">AP29</text>
<text x="157.7" y="65.7">AR26</text>
<text x="272.2" y="63.3">1D05V_VTT</text>
<text x="94.2" y="69.3">AM34</text>
<text x="157.7" y="69.3">AP30</text>
<text x="157.7" y="67.5">AR27</text>
<text x="183.3" y="66.9">3D3V_S0</text>
<text x="186.7" y="71.7" transform="rotate(-90 186.7 71.7)">1</text>
<text x="250.4" y="71.1">1</text>
<text x="260.9" y="71.1">8</text>
<text x="67.3" y="76.4">1</text>
<text x="75.9" y="76.4">2</text>
<text x="94.5" y="76.4">AP33</text>
<text x="157.7" y="72.9">AR28</text>
<text x="157.7" y="74.6">AP26</text>
<text x="250.4" y="72.9">2</text>
<text x="250.4" y="74.6">3</text>
<text x="250.4" y="76.4">4</text>
<text x="260.9" y="76.4">5</text>
<text x="260.9" y="74.6">6</text>
<text x="260.9" y="72.9">7</text>
<text x="67.3" y="80">1R503</text>
<text x="67.3" y="83.5">1</text>
<text x="75.9" y="80">2</text>
<text x="75.9" y="83.5">2</text>
<text x="96.4" y="83.5">V8</text>
<text x="157.7" y="81.7">AL35</text>
<text x="186.7" y="80.3" transform="rotate(-90 186.7 80.3)">2</text>
<text x="34" y="87.5">1D05V_VTT</text>
<text x="56.6" y="87.1">1</text>
<text x="65.3" y="87.1">2</text>
<text x="157.7" y="87.1">AT28</text>
<text x="157.7" y="88.9">AR29</text>
<text x="250.4" y="87.1">1</text>
<text x="250.4" y="88.9">2</text>
<text x="260.9" y="88.9">3</text>
<text x="260.9" y="87.1">4</text>
<text x="272.2" y="84.7">1D05V_VTT</text>
<text x="45.9" y="92.4">1</text>
<text x="54.6" y="92.4">2</text>
<text x="71.1" y="94.8" transform="rotate(-90 71.1 94.8)">1</text>
<text x="94.4" y="92.4">AR33</text>
<text x="157.7" y="90.6">AR30</text>
<text x="157.7" y="92.4">AT30</text>
<text x="157.7" y="94.2">AP32</text>
<text x="157.7" y="96">AR31</text>
<text x="157.7" y="97.7">AT31</text>
<text x="157.7" y="99.5">AR32</text>
<text x="71.1" y="103.5" transform="rotate(-90 71.1 103.5)">2</text>
<text x="254" y="104.9">1</text>
<text x="254" y="108.4">1</text>
<text x="254" y="112">1</text>
<text x="254" y="115.5">1</text>
<text x="254" y="119.1">1</text>
<text x="254" y="122.6">1</text>
<text x="254" y="129.8">1</text>
<text x="254" y="126.2">1</text>
<text x="60.7" y="134.5">1D05V_VTT</text>
<text x="76.7" y="136.2">3D3V_S0</text>
<text x="254" y="133.3">1</text>
<text x="254" y="136.9">1</text>
<text x="65.8" y="139.2" transform="rotate(-90 65.8 139.2)">1</text>
<text x="80" y="142.8" transform="rotate(-90 80 142.8)">1</text>
<text x="65.8" y="147.9" transform="rotate(-90 65.8 147.9)">2</text>
<text x="80" y="147.9" transform="rotate(-90 80 147.9)">2</text>
<text x="44.2" y="154.6">1</text>
<text x="59.9" y="154.6">5</text>
<text x="44.2" y="158.2">3</text>
<text x="44.2" y="156.4">2</text>
<text x="59.9" y="158.2">4</text>
<text x="81.5" y="158.2">1</text>
<text x="90.2" y="158.2">2</text>
<text x="94.2" y="160.6" transform="rotate(-90 94.2 160.6)">1</text>
<text x="94.2" y="169.2" transform="rotate(-90 94.2 169.2)">2</text>
<text x="227.6" y="183.7">N12M GS2 HYN1GB</text>
<text x="257.8" y="191.7">21F, 88, Sec.1, Hsin Tai Wu Rd., Hsichih,</text>
<text x="227.6" y="197">Title</text>
<text x="257.8" y="193.5">Taipei Hsien 221, Taiwan, R.O.C.</text>
<text x="227.6" y="202.4">Size</text>
<text x="234.7" y="202.4">Document Number</text>
<text x="286.3" y="202.4">Rev</text>
<text x="227.6" y="207.7">Date:</text>
<text x="227.6" y="204.1">A3</text>
<text x="233" y="207.3">Wednesday, March 02, 2011</text>
<text x="263.2" y="207.7">Sheet</text>
<text x="270.3" y="207.7">5</text>
<text x="277.4" y="207.7">of</text>
<text x="286.3" y="207.7">74</text>
</g>
<g font-size="1.6" fill="#004080">
<text x="100.5" y="16.7">SNB_IVB#</text>
<text x="150.6" y="16.7">BCLK#</text>
<text x="151.5" y="14.9">BCLK</text>
<text x="100.5" y="22.1">SKTOCC#</text>
<text x="141.5" y="23.8">DPLL_REF_SSCLK</text>
<text x="140.6" y="25.6">DPLL_REF_SSCLK#</text>
<text x="100.5" y="30.9">CATERR#</text>
<text x="100.5" y="38.1">PECI</text>
<text x="143.6" y="38.1">SM_DRAMRST#</text>
<text x="100.5" y="45.2">PROCHOT#</text>
<text x="145.5" y="46.9">SM_RCOMP1</text>
<text x="145.5" y="45.2">SM_RCOMP0</text>
<text x="100.5" y="52.3">THERMTRIP#</text>
<text x="145.5" y="48.7">SM_RCOMP2</text>
<text x="150.2" y="62.9">PREQ#</text>
<text x="150.3" y="61.2">PRDY#</text>
<text x="100.5" y="70.1">PM_SYNC</text>
<text x="150.6" y="70.1">TRST#</text>
<text x="152.3" y="68.3">TMS</text>
<text x="152.4" y="66.5">TCK</text>
<text x="100.5" y="77.2">UNCOREPWRGOOD</text>
<text x="152.2" y="75.4">TDO</text>
<text x="153" y="73.6">TDI</text>
<text x="151.4" y="82.5">DBR#</text>
<text x="100.5" y="84.3">SM_DRAMPWROK</text>
<text x="150.4" y="87.8">BPM#0</text>
<text x="150.4" y="89.6">BPM#1</text>
<text x="100.5" y="93.2">RESET#</text>
<text x="150.4" y="91.4">BPM#2</text>
<text x="150.4" y="93.2">BPM#3</text>
<text x="150.4" y="95">BPM#4</text>
<text x="150.4" y="96.7">BPM#5</text>
<text x="150.4" y="98.5">BPM#6</text>
<text x="150.4" y="100.3">BPM#7</text>
<text x="47.2" y="155.4">NC#1</text>
<text x="54.5" y="155.4">VCC</text>
<text x="47.2" y="159">GND</text>
<text x="47.2" y="157.2">A</text>
<text x="56.8" y="159">Y</text>
</g>
</svg>
